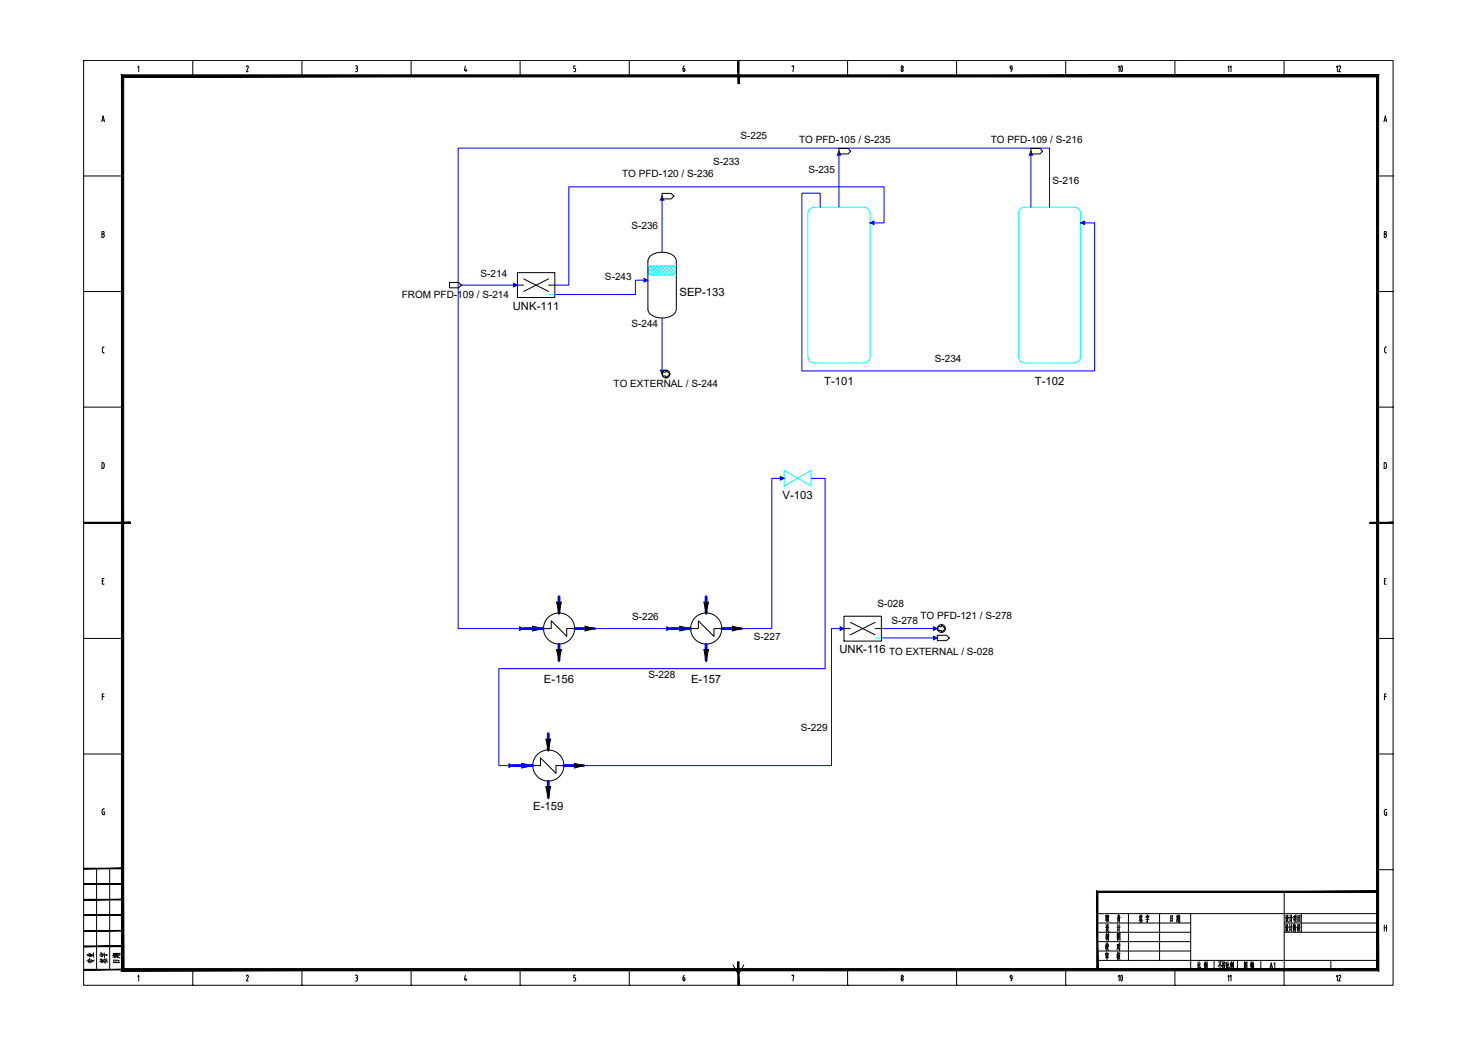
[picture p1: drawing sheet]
<svg xmlns="http://www.w3.org/2000/svg" width="420mm" height="297mm" viewBox="0 0 420 297" stroke-linecap="round" stroke-linejoin="round" font-family="sans-serif">
<g fill="none" stroke="#000" stroke-width=".28">
<path d="M23.8 17.2h372.2v262.9h-372.2zM39.2 19.1l.2-.4v1.7M54.8 17.2h.1M54.8 17.2v4.4M70.3 18.7l.3 .2v.3M70.3 18.7l-.2 .3M70.5 19.3l-.5 1.1h.6M85.8 17.2h.1M85.8 17.2v4.4M101 18.7h.3M101.2 19.5h.3l.1 .3M101.4 18.7l.2 .4-.2 .3"/>
<path d="M101.6 19.8v.2M101.6 20l-.2 .3M116.9 17.2h.1M116.9 17.2v4.4M132.3 18.7l-.3 1.3h.7M132.5 19.6v.8M147.9 17.2h.1M147.9 17.2v4.4M163.4 19.5l.2 .3M163.6 18.7h-.5v.8h.3M163.6 19.8v.2M163.6 20l-.2 .3"/>
<path d="M178.9 17.2h.1M178.9 17.2v4.4M194.2 20l.2 .3 .3-.3M194.5 18.7l-.3 .7M209.9 17.2h.1M225.2 18.9v-.2h.5l-.3 1.7M240.9 17.2h.1M240.9 17.2v4.4M256.2 20l.3 .3 .2-.3M256.7 19.8v.2M256.7 19.8l-.2-.3-.3 .5M271.9 17.2h.1"/>
<path d="M271.9 17.2v4.4M287.7 19.1v.5h-.3M287.7 19.6l-.4 .7M287.7 19.1l-.1-.4a.46 .46 0 0 0-.4 .4 .46 .46 0 0 0 .3 .5M303 17.2h.1M303 17.2v4.4M334 17.2h.1M334 17.2v4.4M365 17.2h.1M365 17.2v4.4M28.9 34.6l.4-1.7 .4 1.7M29.1 34.1h.5"/>
<path d="M101 20.4h.3M163.1 20.4h.3M194.2 20v-.5l.4 .1 .1 .4M393.4 34.6l.4-1.7 .4 1.7M393.6 34.1h.5M23.8 50h11.1M391.6 50h4.4M396 50h.1M29 66.5h.3M29.3 65.8h-.3v1.7l.6-.3v-.4l-.3-.3M29.3 65.8l.3 .3-.3 .4M393.5 66.5h.3"/>
<path d="M393.8 65.8h-.3v1.7h.3M393.8 65.8l.3 .3-.3 .4 .4 .5-.4 .4M23.8 82.9h11.1M29.1 99.9l.3 .4M29.6 98.7l-.5 .2v1M391.6 82.9h4.4M393.6 99.1v.8M393.6 99.9l.3 .4M393.9 98.7h.2M393.9 98.7l-.3 .4M396 82.9h.1M23.8 115.7h11.1"/>
<path d="M29.4 100.3h.2M391.6 115.7h4.4M393.9 100.3h.2M396 115.7h.1M29.2 131.5h-.2v1.7h.2M29.3 131.5l.3 .5M29.6 132.6l-.3 .5M29.6 132v.7M394.1 132v.7M394.2 132.6l-.4 .5M394.2 132l-.2-.4-.5-.1v1.7h.3M396 148.6h.1"/>
<path d="M29.1 165.1h.3M29.6 164.4h-.5v1.7h.5M393.6 165.1h.3M394.1 164.4h-.5v1.7h.5M23.8 181.5h11.1M29.1 198h.5M29.6 197.3h-.5v1.6M391.6 181.5h4.4M393.6 198h.5M394.1 197.3h-.5v1.6M396 181.5h.1M23.8 214.3h11.1"/>
<path d="M391.6 214.3h4.4M396 214.3h.1M29 230.4v.7M29.1 231.1l.3 .4M29.5 230.7h.2v.9h-.3M29.7 229.9l-.5 .1-.1 .4M393.5 230.6v.7M393.6 231.3l.3 .4M394 230.9h.2v.9h-.3M394.2 230.1l-.5 .1-.1 .4M27.5 246.9v28.7M31.2 246.9v28.7"/>
<path d="M311.9 259.7h79.7M320.8 259.7v13.3M326.1 260l.1 .3M329.6 259.7v13.3M338.5 259.7v15.9M365.1 253.5v22.1M369.9 259.7v5.3M391.6 247.2h4.4M396 247.2h.1M39.2 277.6l.2-.4v1.6M54.8 275.6v4.5M70.3 277.2l.3 .2v.3"/>
<path d="M70.3 277.2l-.2 .2M70.5 277.8l-.5 1h.6M85.8 275.6v4.5M101 277.2l.6 .2v.3l-.2 .2 .2 .4M101.2 277.9h.1M101.6 278.3v.2M101.6 278.5l-.1 .3h-.5M116.9 275.6v4.5M132.3 277.2l-.3 1.3h.7M132.5 278.1v.7M147.9 275.6v4.5M163.1 278.8h.3"/>
<path d="M163.4 277.9l.2 .4M163.6 277.2h-.5v.7h.3M163.6 278.3v.2M163.6 278.5l-.2 .3M178.9 275.6v4.5M194.2 278.5l.2 .3 .3-.3M194.2 277.9v.6M194.2 277.9h.2M194.4 277.9l.3 .4M194.5 277.2l-.3 .7M194.7 278.3v.2M208.4 274.3l1.5 2.7 1.5-2.7"/>
<path d="M225.2 277.4v-.2h.5l-.3 1.6M240.9 275.6v4.5M256.2 278.3l.3-.4 .2 .4M256.2 278.5l.3 .3 .2-.3M256.2 278.3v.2M256.7 278.3v.2M271.9 275.6v4.5M287.2 277.5l.3-.3 .2 .3M287.2 277.6l.3 .5M287.7 277.6v.5h-.3M287.7 278.1l-.4 .7M303 275.6v4.5"/>
<path d="M311.9 273h79.7M311.9 262.4h26.6M311.9 265h26.6M311.9 267.7h26.6M311.9 270.3h26.6M324.1 261.6v.3M324.2 260l-.3 .9M324.2 260.5v.3M324.3 261.5v.4M324.3 260.8l.5 .8M324.3 260.7l-.5 1M324.3 260.4l-.3 .1"/>
<path d="M324.4 261.3h-.3M324.5 260.1l-.1 .6M324.5 261.5l-.1 .6M324.6 260.5v.3M324.7 262l-.7 .2M324.8 260.4l-.4 .1M325.9 260.3l-.1 .5M326.2 261v1.2l-.2-.3M326.4 260.8h-.5M326.4 260.7l-.2 .4M326.6 260.4l-.7 .1M326.6 260.3l-.1 .5"/>
<path d="M326.6 261.3l-.9 .1M332.8 260.3v1.7M333.1 261l-.3 .1M333.2 261.7l-.4 .1M333.3 260.3l-.5 .1M333.3 260.3l-.1 1.6M334 275.6v4.5M334.6 260.1v1.3M334.6 261.6l-.2 .5M334.8 261.6l.1 .3M334.8 260.8h-.2M334.8 261.1h-.2"/>
<path d="M334.9 260l-.1 1.4M335 260.4l-.5 .1M335 261.4l-.5 .1M335.1 260.2v1.1M335.3 261.2l-.2 .1-.1 .9M335.3 260.7l-.2 .1M335.4 260.2v2l-.2-.2M335.4 260.3h-.3M340.6 273.5v1.7M340.8 274.2l-.2 .2M340.9 274.9l-.4 .5M340.9 273.4v1.8l.2 .2h.2v-.6"/>
<path d="M341.2 274l-.3 .6M342.5 273.8v1.6M342.6 273.3l-.3 1.1M342.6 274.4l.2 .3M342.8 273.7l-.3 .9M342.8 274.1h-.1M342.9 274l-.3 1.3M342.9 273.6l-.3 .2M343 273.9v.9M343.2 273.3v2.1l-.2-.3M345.1 273v2.6M346.8 273.9v1.5"/>
<path d="M346.9 273.4l-.6 1.3M347 274.1l.2 .6M347.2 273.4l-.8 .1M347.6 273.2v2.2l-.1-.2M347.7 274.3l-.3 .3M347.8 273.9l-.4 .1M347.8 273.6v.5M348 273.9l-.1 .9 .4 .6M348 273.3l.1 .3M348.2 274.4l-.4 1.1M348.3 273.7l-.5 .1M348.3 273.6l-.1 .4"/>
<path d="M348.4 274.4l-.6 .1M348.7 273.5v1.7M349 274.2l-.3 .1M349.1 273.4v1.8l.1 .1h.2v-.5M349.4 273.9l-.3 .7M349.9 273.7v1.7M350 273.3l-.3 1M350.1 274.4l.1 .3M350.2 273.7l-.2 .9M350.3 274.1h-.2M350.3 274l-.2 1.3M350.4 273.6l-.4 .1"/>
<path d="M350.4 273.9v.9M350.6 273.3v2.1l-.2-.3M351.8 273v2.6M353.8 275.3h.7M353.8 273.4v2M354 274.1l.4 .5M354 274.9l.2 .2M354.1 274.6l.1 .2M354.1 273.7l-.2 .6M354.3 273.9h-.2M354.3 273.8l-.5 .9M354.5 273.4v2"/>
<path d="M354.5 273.5l-.7 .1M355.5 273.8v.9M355.7 273.3v2.1M355.8 273.8v.9v-.1M355.8 273.9l-.3 .1M355.9 274.4v1M356 273.8v.6M356.1 274.5v.8M356.3 273.8h-.3M356.3 273.8v.4M356.3 274.2h-.3M356.3 273.5h-.4"/>
<path d="M356.3 274.9h-.3M356.3 275.3l-.4 .1M356.4 274.5h-.5M356.4 274.4l-.1 1M365 275.6v4.5M365.1 262.4h26.5M365.1 265h26.5M365.4 262.8l.2 .4M365.5 260.2l.2 .3M365.6 263.5l-.3 .1M365.6 263.4v1M365.6 260.8l-.2 .1"/>
<path d="M365.6 260.8v1M365.7 264.1l-.3 .6M365.8 263.9l.5 .9M365.8 261.5l-.3 .5M365.8 261.3l.5 .8M365.8 263.2l-.1 .6M365.8 262.9l.2-.1v.6l.3 .1M365.8 262.8v.4M365.9 260.1l-.2 1M366.1 260.1v.7h.2M366.1 260.2h-.2M366.1 263.7l-.4 .1"/>
<path d="M366.1 263.6l-.5 1.2M366.1 261.1h-.3M366.2 261l-.5 1.2M366.6 262.8l.1 .4M366.7 263.4l-.1 1.1M366.7 260.1l.1 .4M366.7 263.5h-.2M366.8 260.8h-.3M366.8 260.7l-.1 1.2M366.8 264.1l-.2 .5M366.8 261.5l-.1 .4M367.1 262.7v2.1"/>
<path d="M367.1 260v2.2M367.4 263.5l-.6 .1M367.4 260.8l-.5 .1M367.7 262.7v2.1M367.8 260.5v.9M367.8 262.9h-.1M367.9 262.8l-.1 1.3-.1-.2M367.9 260.5h-.2M368 263.6l-.2 1.2M368 261.3l-.3 .3M368.1 260.5v1.1M368.1 262.9l.4 .8"/>
<path d="M368.2 262.7l-.3 1M368.2 260.8l-.3 1.4M368.2 260.2v.4M368.2 261.6l.3 .5M368.2 263.5v1.4M368.5 260.6l-.4 .1M368.5 260.5v1.1M368.5 260.1l-.5 .1M368.9 262.9v1.8M369 260.2v1.8M369 263.6l-.1 .1M369 263.3h-.1"/>
<path d="M369.1 263.9l-.4 .2M369.1 262.8l-.2 .2M369.2 263.9l.4 .8M369.3 262.8l-.1 .9M369.4 261.2l-.4 .1M369.4 260.8h-.4M369.5 262.8l.1 .7M369.5 262.9h-.2M369.5 263.8h-.3M369.5 263.7l-.5 1.1M369.5 261.7l-.5 .1M369.6 260.3l-.6 .1"/>
<path d="M369.6 260.2l-.1 1.8M378.3 273v2.6M393.5 263v1.7M393.5 263.7h.7M394.2 263v1.7M54.8 280.1h.1M85.8 280.1h.1M116.9 280.1h.1M147.9 280.1h.1M178.9 280.1h.1M209.9 280.1h.1M240.9 280.1h.1"/>
<path d="M271.9 280.1h.1M303 280.1h.1M334 280.1h.1M365 280.1h.1"/>
<circle cx="256.4" cy="19.1" r=".32"/>
<circle cx="256.4" cy="277.5" r=".32"/>
</g>
<g fill="#000" stroke="#000" stroke-width=".28">
<path d="M209.7 17.2l.4 6.6v-6.6zM209.7 17.2l.4 6.6h-.4z"/>
<path d="M34.5 21.3l.7 254v-253.4zM34.5 21.3l.7 254-.7 .7zM35.2 275.3l-.7 .7 356.8-.7zM34.5 276l356.8-.7 .6 .7zM391.3 21.9v253.4l.6 .7zM391.3 21.9l.6-.6v254.7zM35.2 21.9h356.1l.6-.6zM34.5 21.3h357.4l-356.7 .6z"/>
<path d="M23.8 148.4v.4l13.3-.4zM23.8 148.8l13.3-.4v.4z"/>
<path d="M389.4 148.8h6.6v-.4zM389.4 148.4h6.6l-6.6 .4z"/>
<path d="M23.8 255.8h11.1v-.2zM23.8 255.6h11.1l-11.1 .2z"/>
<path d="M23.8 251.4h11.1v-.2zM23.8 251.2h11.1l-11.1 .2z"/>
<path d="M23.8 247h11.1v-.2zM23.8 246.8h11.1l-11.1 .2z"/>
<path d="M312.1 253.7h79.5v-.4zM311.8 253.3h79.8l-79.5 .4zM311.8 253.3l.3 22.3v-21.9zM311.8 253.3l.3 22.3h-.3z"/>
<path d="M23.8 275.7h11.1v-.2zM23.8 275.5h11.1l-11.1 .2z"/>
<path d="M23.8 269.1h11.1v-.2zM23.8 268.9h11.1l-11.1 .2z"/>
<path d="M23.8 264.7h11.1v-.2zM23.8 264.5h11.1l-11.1 .2z"/>
<path d="M23.8 260.2h11.1v-.2zM23.8 260h11.1l-11.1 .2z"/>
<path d="M209.7 273.4v6.7h.4zM209.7 273.4h.4v6.7z"/>
</g>
<g fill="none" stroke="#0ff" stroke-width=".28">
<path d="M184.2 77.4l.8 .8M184.2 76.3l1.9 1.9M184.2 75.6h8.1M184.2 78.2h8.1M184.6 75.6l2.6 2.6M184.8 75.6l-.6 .6M185.7 75.6l2.6 2.6M185.9 75.6l-1.7 1.7M186.8 75.6l2.6 2.6M187 75.6l-2.7 2.6M187.9 75.6l2.5 2.6M188.1 75.6l-2.7 2.6"/>
<path d="M189 75.6l2.5 2.6M189.2 75.6l-2.7 2.6M190.1 75.6l2.2 2.2M190.2 75.6l-2.6 2.6M191.2 75.6l1.1 1.1M191.3 75.6l-2.5 2.6M192.3 75.8l-2.4 2.4M192.3 76.9l-1.4 1.3M192.3 78l-.3 .2"/>
</g>
<g fill="none" stroke="#000" stroke-width=".28">
<path d="M184.9 72.8a5.5 5.5 0 0 1 7.1 .5l.3 .9v13.7a3.6 3.6 0 0 1-4.1 2.5 3.6 3.6 0 0 1-4-2.5v-13.7l.3-.9zM154.5 178.7h2.2v-2.2l4.4 4.4v-2.2h2.3M196.3 178.7h2.2v-2.2l4.5 4.4v-2.2h2.2M151.4 217.6h2.3v-2.2l4.4 4.4v-2.2h2.2"/>
<circle cx="158.9" cy="178.7" r="4.4"/>
<circle cx="200.8" cy="178.7" r="4.4"/>
<circle cx="155.9" cy="217.6" r="4.4"/>
</g>
<!-- layer: equipment_outline -->
<path d="M147.1 77.5h10.6v7.1h-10.6zM239.9 175.2h10.7v7h-10.7z" fill="none" stroke="#000" stroke-width=".28"/>
<!-- layer: internal_symbol -->
<path d="M148.9 79.3l7 3.5M155.9 79.3l-7 3.5M241.7 176.9l7.1 3.6M248.8 176.9l-7.1 3.6" fill="none" stroke="#000" stroke-width=".28"/>
<!-- layer: process_line -->
<path d="M147.1 81.1h1.8M155.9 81.1h1.8M239.9 178.7h1.8M248.8 178.7h1.8" fill="none" stroke="#000" stroke-width=".28"/>
<!-- layer: EQUIPMENT -->
<path d="M231.4 58.9h14.2M231.4 58.9a1.76 1.76 0 0 0-1.7 1.8M245.6 58.9a1.76 1.76 0 0 1 1.7 1.8v40.7a1.76 1.76 0 0 1-1.7 1.8M229.6 60.7v40.7M155.9 83.7h1.8M229.7 101.4a1.76 1.76 0 0 0 1.7 1.8M231.4 103.2h14.2M291.3 103.2h14.1M291.3 103.2a1.83 1.83 0 0 1-1.8-1.8v-40.7a1.76 1.76 0 0 1 1.8-1.8h14.1a1.76 1.76 0 0 1 1.8 1.8v40.7a1.76 1.76 0 0 1-1.8 1.8M222.9 133.7l7.7 4.5v-4.5l-7.7 4.5zM248.8 181.3h1.8" fill="none" stroke="#0ff" stroke-width=".28"/>
<path d="M148.8 178.7h5.7M158.9 169.6v4.7M163.4 178.7h5.6M190.7 178.7h5.6M200.7 169.6v4.7M205.2 178.7h5.6M158.9 183.1v4.6M200.7 183.1v4.6M145.8 217.6h5.6M155.9 208.6v4.6M160.3 217.6h5.6M155.9 222.1v4.6" fill="none" stroke="#00f" stroke-width=".8"/>
<path d="M151.4 178l3.1 .7-3.1 .7zM158.2 171.1h1.4l-.7 3.2zM166.3 178l2.7 .7-2.7 .7zM193.2 178l3.1 .7-3.1 .7zM200.1 171.1h1.3l-.7 3.2zM208.2 178l2.6 .7-2.6 .7zM158.2 184.6h1.4l-.7 3.1zM200.1 184.6h1.3l-.7 3.1zM148.3 217l3.1 .6-3.1 .7zM155.2 210.1h1.3l-.6 3.1zM163.3 217l2.6 .6-2.6 .7zM155.2 223.6h1.3l-.6 3.1z" fill="#000" stroke="#000" stroke-width=".28"/>
<!-- layer: STREAM -->
<g fill="none" stroke="#00f" stroke-width=".28">
<path d="M188.2 55.8v15.9M233.2 58.9v-4h-5.2v50.5h83.2v-42h-4M238.5 43v15.9M293.1 43v15.9M298.4 58.9v-16.8h-168.2v136.6h18.6M184.2 79.7h-3.6v4h-22.9M247.3 63.4h4v-10.3h-89.6v28h-4M131.1 81.1h16M188.2 90.4v15.9M222.9 136h-3.5v42.7h-8.6M230.6 136h4v54.1h-92.8v27.5h4M169 178.7h21.7"/>
<path d="M239.9 178.7h-3.5v38.9h-70.5M250.6 178.7h15.9M250.6 181.3h15.9"/>
</g>
<!-- layer: STREAM_ARROW -->
<g fill="#00f" stroke="#00f" stroke-width=".28">
<path d="M265.4 178.2l1.1 .5-1.1 .5z"/>
<path d="M146 80.5l1.1 .6-1.1 .5z"/>
<path d="M293.1 43l.4 1.1h-.9z"/>
<path d="M147.7 178.2l1.1 .5-1.1 .5z"/>
<path d="M189.6 178.2l1.1 .5-1.1 .5z"/>
<path d="M221.8 135.5l1.1 .5-1.1 .5z"/>
<path d="M144.7 217.1l1.1 .5-1.1 .5z"/>
<path d="M238.8 178.2l1.1 .5-1.1 .5z"/>
<path d="M247.3 63.4l1.1-.5v.9z"/>
<path d="M307.2 63.4l1.1-.5v.9z"/>
<path d="M238.5 43l.5 1.1h-1z"/>
<path d="M188.2 55.8l.5 1.1h-1z"/>
<path d="M183.1 79.1l1.1 .6-1.1 .5z"/>
<path d="M187.7 105.2h1l-.5 1.1z"/>
<path d="M265.4 180.8l1.1 .5-1.1 .5z"/>
</g>
<!-- layer: CONNECTOR -->
<g fill="none" stroke="#000" stroke-width=".28">
<path d="M188.2 55h2.6l.8 .8-.8 .7h-2.6zM238.5 42.2h2.6l.7 .8-.7 .8h-2.6zM293.1 42.2h2.5l.8 .8-.8 .8h-2.5zM127.8 80.3h2.6l.7 .8-.7 .7h-2.6zM188.4 105.8h.9v-.6l1.1 1.1-1.1 1.1v-.5h-.9zM266.6 178.1h1v-.5l1.1 1.1-1.1 1.1v-.6h-1zM266.5 180.6h2.6l.8 .7-.8 .8h-2.6z"/>
<circle cx="189.3" cy="106.3" r="1.12"/>
<circle cx="267.6" cy="178.7" r="1.12"/>
</g>
<g font-size="6.6">
<text x="315.7" y="22.2">10</text>
<text x="315.7" y="280.8">10</text>
</g>
<g font-size="5.3">
<text x="312.9" y="266">设 计</text>
<text x="313.3" y="268.5">制 图</text>
<text x="27.5" y="275.2" transform="rotate(-90 27.5 275.2)">专业</text>
<text x="31.4" y="275.2" transform="rotate(-90 31.4 275.2)">签字</text>
<text x="34.9" y="274.8" transform="rotate(-90 34.9 274.8)">日期</text>
<text x="312.9" y="271.3">校 对</text>
</g>
<g font-size="4.4">
<text x="382.1" y="21.5" transform="rotate(-90 382.1 21.5)">12</text>
<text x="363.4" y="276.6" transform="rotate(-90 363.4 276.6)">A1</text>
<text x="382.1" y="280.1" transform="rotate(-90 382.1 280.1)">12</text>
</g>
<g font-size="4">
<text x="351" y="21.5" transform="rotate(-90 351 21.5)">11</text>
<text x="351" y="280.1" transform="rotate(-90 351 280.1)">11</text>
</g>
<g font-size="3.2">
<text x="145.8" y="88.1">UNK-111</text>
<text x="193.2" y="84.2">SEP-133</text>
<text x="234.3" y="109.5">T-101</text>
<text x="294.2" y="109.5">T-102</text>
<text x="222.4" y="141.7">V-103</text>
<text x="238.6" y="185.7">UNK-116</text>
<text x="154.6" y="194">E-156</text>
<text x="196.5" y="194">E-157</text>
<text x="151.6" y="230.2">E-159</text>
</g>
<g font-size="2.8">
<text x="210.5" y="39.4">S-225</text>
<text x="227.1" y="40.8">TO PFD-105 / S-235</text>
<text x="281.7" y="40.8">TO PFD-109 / S-216</text>
<text x="202.7" y="46.9">S-233</text>
<text x="176.9" y="50.4">TO PFD-120 / S-236</text>
<text x="229.8" y="49.2">S-235</text>
<text x="299.2" y="52.3">S-216</text>
<text x="179.5" y="65.1">S-236</text>
<text x="136.6" y="78.6">S-214</text>
<text x="172" y="79.7">S-243</text>
<text x="114.2" y="84.6">FROM PFD-109 / S-214</text>
<text x="179.5" y="93.1">S-244</text>
<text x="265.8" y="102.8">S-234</text>
<text x="174.4" y="109.9">TO EXTERNAL / S-244</text>
<text x="249.4" y="172.5">S-028</text>
<text x="179.7" y="176.3">S-226</text>
<text x="253.4" y="177.4">S-278</text>
<text x="261.6" y="176">TO PFD-121 / S-278</text>
<text x="214.3" y="181.8">S-227</text>
<text x="252.8" y="186">TO EXTERNAL / S-028</text>
<text x="184.4" y="192.7">S-228</text>
<text x="227.7" y="207.9">S-229</text>
</g>
</svg>
